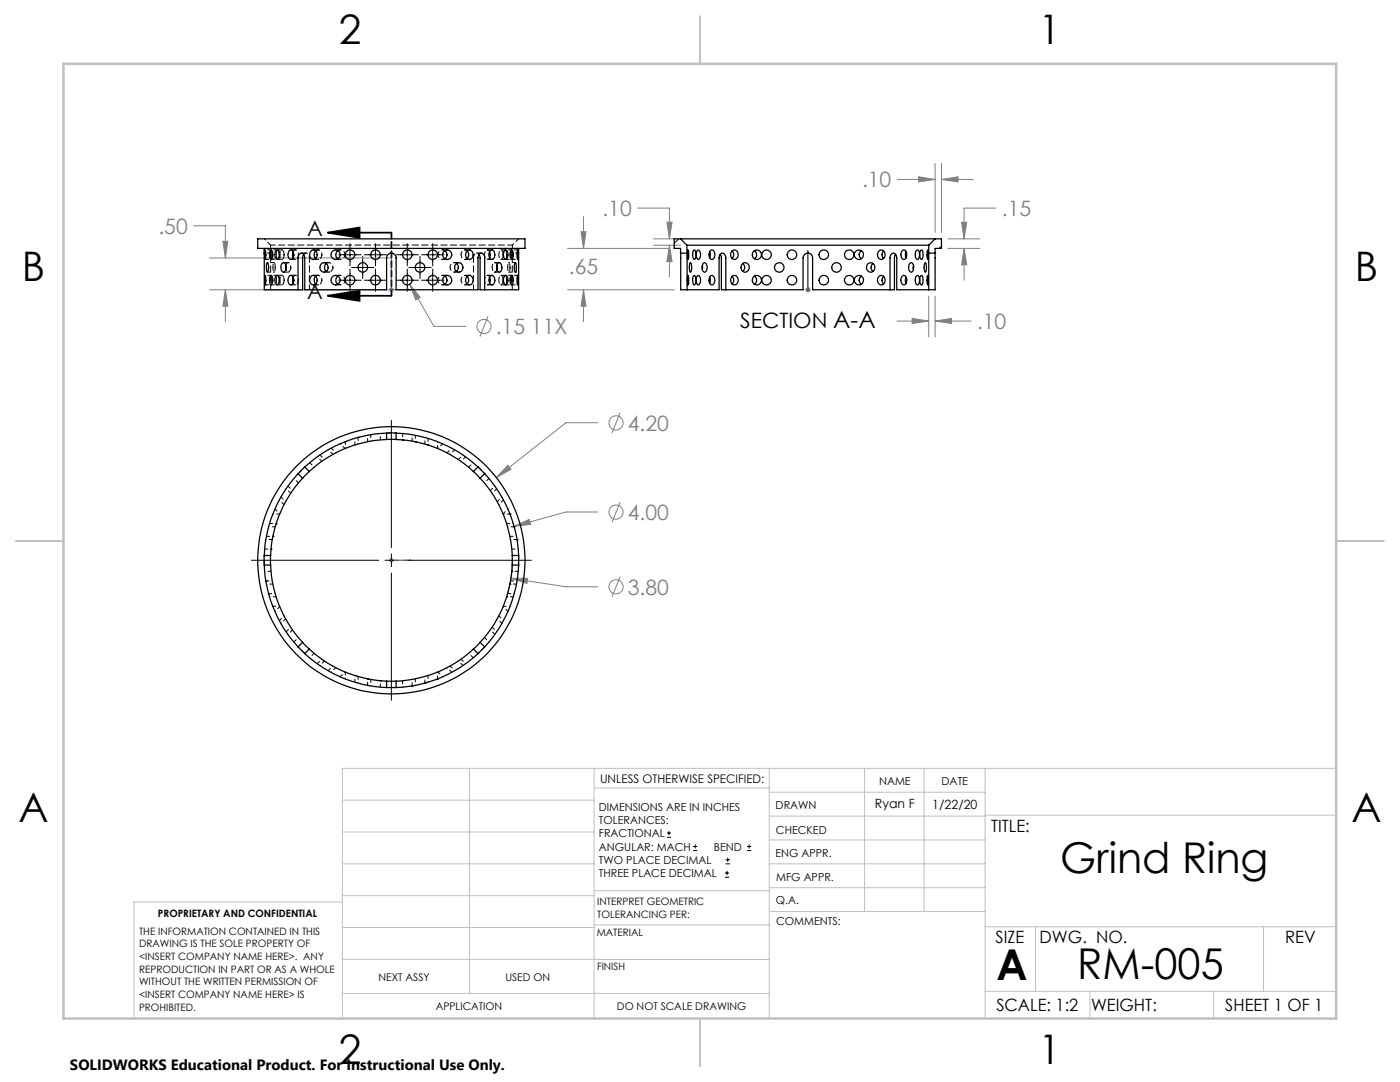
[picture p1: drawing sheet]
<svg xmlns="http://www.w3.org/2000/svg" width="279mm" height="216mm" viewBox="0 0 279 216" stroke-linecap="round" stroke-linejoin="round" font-family="sans-serif">
<g fill="none" stroke="#808080" stroke-width=".2">
<path d="M179.1 35.8h7.5M183.3 35.3l3.3 .5-3.3 .5zM186.6 32.6v13.8M187.9 35.8l3.3-.5v1zM187.9 32.6v13.8M187.9 35.8h6.3M38.6 45h6.4v6.5M41.8 57.8h36.8M41.8 51.5h36M44.5 48.2h1l-.5 3.3zM45 57.8l.5 3.3h-1zM45 57.8v6.4"/>
<path d="M77.8 57.5l.7 .7M78.1 57.3v1M78.5 57.5l-.7 .7M81.8 56.7l2.1 2.6-.9 .5zM81.8 56.7l4.8 8.4h6.4M113.3 57.8h21.3M113.3 49.6h20M116 46.2h.9l-.4 3.4zM116.5 57.8l.4 3.3h-.9zM116.5 43.2v6.4M116.5 57.8v6.4M127.2 41.5h6.4v6.2"/>
<path d="M130.4 47.7h4.1M130.4 48.9h5.4M133.1 44.3h1l-.5 3.4zM133.6 48.9l.5 3.3h-1zM133.6 48.9v6.4M160.7 57.8h1M160.9 57.5l.7 .7M161.2 57.3v1M161.6 57.5l-.7 .7M185.3 59.1v8.1M186.6 59.1v8.1M189.2 47.7h6.4"/>
<path d="M189.2 49.6h6.4M191.9 44.3h1l-.5 3.4zM192.4 49.6l.5 3.2h-1zM192.4 49.6v6.3M198.8 41.5h-6.4v6.2M97.4 63.1l-1.6 4.1M179 64.1h6.3M182 63.5l3.3 .6-3.3 .5zM186.6 64.1l3.3-.6v1.1zM186.6 64.1h7.2M101.4 92.9l.6 .8-2.9 1.6zM119.3 84.3h-6.3l-13.9 11"/>
<path d="M123.8 82.4l-1.7 4M77.6 111.8h1M77.8 111.4l.7 .7M78.1 111.3v1M78.5 111.4l-.7 .7M102 115.4h3.3l-.1 1zM102 115.4l11 1.7h6.3M102.2 112.1a24.3 24.3 0 0 1-.9 6.4M102.6 105l3-1.4 .3 1zM119.3 102.2h-6.3l-10.4 2.8M123.8 100.2l-1.7 4M123.8 115.1l-1.7 4"/>
<circle cx="96.6" cy="65.1" r="1.42"/>
<circle cx="122.9" cy="84.4" r="1.42"/>
<circle cx="122.9" cy="102.2" r="1.42"/>
<circle cx="122.9" cy="117.1" r="1.41"/>
</g>
<g fill="none" stroke="#000" stroke-width=".2">
<path d="M67.6 50.8h4.5M67.6 55.9h4.5M69.9 48.6v4.5M69.9 53.7v4.4M70.2 53.4h4.4M72.4 51.2v4.4M72.7 50.8h4.5M72.7 55.9h4.5M74.9 48.6v4.5M74.9 53.7v4.4M79.1 50.8h4.4M79.1 55.9h4.4"/>
<path d="M81.3 48.6v4.5M81.3 53.7v4.4M81.6 53.4h4.4M83.8 51.2v4.4M84.1 50.8h4.5M84.1 55.9h4.5M86.4 48.6v4.5M86.4 53.7v4.4M78.1 83.9v25.4M50.2 111.8h25.4M76.8 111.8h2.6M78.1 110.5v2.6"/>
<path d="M78.1 114.3v25.4M80.6 111.8h25.4M133.1 167.1h.8M133.1 166.2h.8M133.5 165.8v.9M138.3 169.7h.8M138.3 168.9h.8M138.7 168.5v.8M144.7 175h.8M144.7 174.2h.8M144.8 172.4h.9M144.8 171.6h.9"/>
<path d="M145.1 173.8v.8M145.2 171.1v.9M149.1 169.7h.8M149.1 168.9h.8M149.5 168.5v.8"/>
</g>
<path d="M65.4 46.4h12.7M65.4 59h12.7M65.4 46.4l6.4-1v2zM65.4 59l6.4-1v2z" fill="none" stroke="#000" stroke-width=".35"/>
<path d="M78.1 50.1l.1 .3h-.2zM78.1 50.1v7.7h3.9M81.6 57.7l.4 .1-.4 .1zM161.2 57.7v.2zM161.2 50.1v.3v-.3M161.2 57.8h.1M161.2 50.1v7.7M78 111.8h.2zM78.1 111.8h.1M78.1 111.8h3.9M82 111.8h-.4h.4" fill="none" stroke="#00f" stroke-width=".2"/>
<path d="M78.1 46.4v12.6" fill="none" stroke="#000" stroke-width=".35" stroke-dasharray="1.3 .6" stroke-dashoffset=".1"/>
<g fill="none" stroke="#c0c0c0" stroke-width=".2">
<path d="M68.3 159.7h50.3M93.7 153.3v44.9M118.6 153.3v49.9M118.6 157.2h34.9M153.5 153.3v49.9M153.5 158.1h43.1M172.5 153.3v28.6M184.4 153.3v28.6M196.6 153.3v49.9M266.7 153.3h-198.4v49.9M68.3 178.7h50.3M68.3 172.4h50.3"/>
<path d="M68.3 166h50.3M68.3 180h-41.6v23.2M118.6 177.7h35M153.5 167.6h43.1M153.5 162.8h43.1M153.5 172.4h43.1M153.5 177.1h43.1M196.6 162.7h70.1M68.3 198.2h85.2M68.3 191.4l85.2 .1M68.3 185.1h50.3M118.6 184.6h35"/>
<path d="M153.6 181.9h43M196.6 197.8h70.1M196.6 184.9h70.1M206.7 184.9v12.9M217.5 197.8v5.4M242.2 197.8v5.4M252.2 184.9v12.9"/>
</g>
<path d="M139.7 3.2v9.5M3.1 107.9h9.6M266.7 107.9h9.5M139.7 203.2v9.6" fill="none" stroke="#c0c0c0" stroke-width=".25"/>
<path d="M12.7 12.7h254v190.5h-254z" fill="none" stroke="#c0c0c0" stroke-width=".5"/>
<path d="M65.4 46.4l6.4-1v2zM65.4 59l6.4-1v2z" fill="#000"/>
<g fill="#00f">
<path d="M81.6 57.7l.4 .1-.4 .1zM78.1 50.1l.1 .3h-.2z"/>
<path d="M81.6 111.8h.4zM78 111.8h.2zM161.2 57.7v.2zM161.2 50.1v.3zM161.2 57.7v.2zM161.2 50.1v.3z"/>
</g>
<path d="M81.8 56.7l1.2 3.1 .9-.5zM45 57.8l.5 3.3h-1zM44.5 48.2h1l-.5 3.3zM101.4 92.9l-2.3 2.4 2.9-1.6zM102.6 105l3.3-.4-.3-1zM102 115.4l3.2 1 .1-1zM191.9 44.3h1l-.5 3.4zM192.4 49.6l.5 3.2h-1zM183.3 35.3l3.3 .5-3.3 .5zM187.9 35.8l3.3-.5v1zM182 63.5l3.3 .6-3.3 .5zM186.6 64.1l3.3-.6v1.1zM116 46.2h.9l-.4 3.4zM116.5 57.8l.4 3.3h-.9zM133.6 48.9l.5 3.3h-1zM133.1 44.3h1l-.5 3.4z" fill="#808080"/>
<g fill="none" stroke="#000" stroke-width=".25">
<path d="M51.4 47.7h53.4v1.9h-53.4zM52.7 49.6v8.2h6.8M52.9 49.9l.2 .9-.2 1zM52.9 55l.2 .9-.2 1zM53.3 52.4a1.96 1.96 0 0 1 0 1.9 2.54 2.54 0 0 1 0-1.9zM53.9 50l.2-.1a1.46 1.46 0 0 1 0 1.9 1.95 1.95 0 0 1-.2-1.8zM53.9 55h.2a1.46 1.46 0 0 1 0 1.9 1.95 1.95 0 0 1-.2-1.9zM55.1 55h.1a1.19 1.19 0 0 1 .1 1.9 1.36 1.36 0 0 1-.2-1.9zM55.1 50l.1-.1a1.19 1.19 0 0 1 .1 1.9 1.36 1.36 0 0 1-.2-1.8zM56.3 52.5l.2-.1a1.07 1.07 0 0 1 .1 1.9 1.32 1.32 0 0 1-.3-1.8zM57 53v.8M57.8 50l.2-.1a1.04 1.04 0 0 1 .6 .9 1.04 1.04 0 0 1-.6 1 1.15 1.15 0 0 1-.2-1.8z"/>
<path d="M57.8 55h.2a1.04 1.04 0 0 1 .6 .9 1.04 1.04 0 0 1-.6 1 1.15 1.15 0 0 1-.2-1.9zM58.5 50.2l-.1 .5 .1 .7M58.5 55.3l-.1 .5 .1 .7M59.5 57.8v-6.3a.71 .71 0 0 1 .6-1 .71 .71 0 0 1 .7 1v6.3h16.4v-6.3a.95 .95 0 0 1 .9-1 .95 .95 0 0 1 1 1v6.3h16.3v-6.3a.71 .71 0 0 1 .7-1 .71 .71 0 0 1 .6 1v6.3M60.6 50.8l-.2 .6v6.4h-.9M62.2 55a.92 .92 0 0 1 1.1 .5 .92 .92 0 0 1-.3 1.2 .82 .82 0 0 1-1.1-.1 .82 .82 0 0 1 0-1.1zM62.2 50a.92 .92 0 0 1 1.1 .4 .92 .92 0 0 1-.3 1.2 .82 .82 0 0 1-1.1-.1 .82 .82 0 0 1 0-1.1zM63 55.1l-.1 .1a1.12 1.12 0 0 0 .1 1.5M63 50.1l-.1 .1a1.12 1.12 0 0 0 .1 1.4M64.1 52.7a.9 .9 0 0 1 1.3 .3 .9 .9 0 0 1-.5 1.3 .92 .92 0 0 1-1-.5 .92 .92 0 0 1 .2-1.1zM65.1 52.6a1.02 1.02 0 0 0 0 1.6M67.5 55.1a.95 .95 0 0 0 0 1.6"/>
<path d="M67.5 50a.95 .95 0 0 0 0 1.6M88.8 55.1a.96 .96 0 0 1 0 1.6M88.8 50a.96 .96 0 0 1 0 1.6M91.1 52.6a1.04 1.04 0 0 1 0 1.6M91.2 52.5a.92 .92 0 0 1 1.2 .8 .92 .92 0 0 1-1.1 1 1.01 1.01 0 0 1-.1-1.8zM93.2 55.1l.3 .8-.3 .8M93.2 50.1l.3 .7-.3 .8M93.3 55a.9 .9 0 0 1 1.1 .9 .9 .9 0 0 1-1 .9 1.05 1.05 0 0 1-.1-1.8zM93.3 50a.9 .9 0 0 1 1.1 .8 .9 .9 0 0 1-1 .9 1.05 1.05 0 0 1-.1-1.7zM95.6 50.8l.2 .7v6.3h.9M97.7 55.3l.1 .6-.1 .6M97.7 50.2l.1 .6-.1 .6"/>
<path d="M97.9 55a.66 .66 0 0 1 .7 .2 .66 .66 0 0 1 .1 .7v.2a.64 .64 0 0 1-.7 .7l-.4-.7a1.1 1.1 0 0 1 .3-1.1zM97.9 50a.66 .66 0 0 1 .7 .1 .66 .66 0 0 1 .1 .7v.2a.64 .64 0 0 1-.7 .7l-.4-.7a1.1 1.1 0 0 1 .3-1zM99.2 53v.8M99.4 52.5l.2-.1a.99 .99 0 0 1 .5 1.5l-.4 .4a1.21 1.21 0 0 1-.3-1.8zM100.7 50a.38 .38 0 0 1 .4 0 .38 .38 0 0 1 .2 .4l.1 .6a.53 .53 0 0 1-.6 .7l-.3-.7zM100.8 55a.68 .68 0 0 1 .6 .8 .75 .75 0 0 1-.6 1 1.5 1.5 0 0 1 0-1.8zM102 50a.31 .31 0 0 1 .4 0 .31 .31 0 0 1 0 .4v.8a.41 .41 0 0 1-.4 .5l-.2-.7zM102 55h.1a1.55 1.55 0 0 1 0 1.9 1.6 1.6 0 0 1-.1-1.9zM102.8 52.4a2.44 2.44 0 0 1 .1 1.9 1.98 1.98 0 0 1-.1-1.9zM103.3 55l.1 .3-.1 1.6-.1-.5zM103.3 49.9l.1 .3-.1 1.6-.1-.5zM103.5 49.6v8.2h-6.8"/>
<path d="M135.8 50.5l.1 7.3h1.2M135.8 47.7h50.8M135.8 50.5h1.3M135.8 47.7h-1.3v1.9h1.3v.9M135.8 47.7l1.3 1.2M137.1 50.5v7.3M137.1 48.9h48.2M137.1 48.9v1.6M137.1 57.8h6.4v-6.3a.67 .67 0 0 1 .3-.8 .67 .67 0 0 1 .8 .1l.3 .6v6.4M137.3 49.9a2.87 2.87 0 0 1 0 1.9zM137.3 55a2.87 2.87 0 0 1 0 1.9zM137.7 52.4h.1a1.94 1.94 0 0 1 0 1.9 2.5 2.5 0 0 1-.1-1.9z"/>
<path d="M138.4 55.1l.2-.1a1.45 1.45 0 0 1 0 1.9 1.87 1.87 0 0 1-.2-1.8zM138.4 50l.2-.1a1.45 1.45 0 0 1 0 1.9 1.87 1.87 0 0 1-.2-1.8zM139.1 50.1l.3-.2a1.27 1.27 0 0 1 0 1.9 1.45 1.45 0 0 1-.3-1.7zM139.1 55.1l.3-.1a1.27 1.27 0 0 1 0 1.9 1.45 1.45 0 0 1-.3-1.8zM140.2 53v.8M140.3 52.6l.4-.2a1.14 1.14 0 0 1-.1 1.9 1.27 1.27 0 0 1-.3-1.7zM141.6 50.2l.2 .5-.2 .7M141.6 55.3l.2 .5-.2 .7M141.7 50a.57 .57 0 0 1 .7 0 .57 .57 0 0 1 .3 .6 .78 .78 0 0 1-.8 1.1 1.27 1.27 0 0 1-.2-1.7zM141.7 55.1l.2-.1a1.03 1.03 0 0 1 .8 .8 1.03 1.03 0 0 1-.4 1 .68 .68 0 0 1-.8-.9zM143.7 50.8l.3 .6v6.4h.9M144.9 57.8h15.4v-6.3a.95 .95 0 0 1 .9-1 .95 .95 0 0 1 1 1v6.3h15.4"/>
<path d="M146.1 55.1l.1 .1a1.01 1.01 0 0 1-.1 1.5M146.1 50.1l.1 .1a1.01 1.01 0 0 1-.1 1.4M146.2 55.1a.9 .9 0 0 1 1.1 .4 .9 .9 0 0 1-.3 1.2 .82 .82 0 0 1-1-.1 .82 .82 0 0 1-.2-1zM146.2 50a.9 .9 0 0 1 1.1 .4 .9 .9 0 0 1-.3 1.2 .82 .82 0 0 1-1-.1 .82 .82 0 0 1-.2-1zM148.2 52.6a.9 .9 0 0 1 1.3 .8 .9 .9 0 0 1-1.3 .7l-.3-.7zM148.2 52.6l.2 .1a1.02 1.02 0 0 1-.2 1.5M150.6 50a.95 .95 0 0 1 0 1.6M150.6 55.1a.95 .95 0 0 1 0 1.6M171.9 55.1a.92 .92 0 0 0 0 1.6M171.9 50a.92 .92 0 0 0 0 1.6M173.3 52.6a.89 .89 0 0 1 1.3 .8 .89 .89 0 0 1-1.4 .7 1.07 1.07 0 0 1 .1-1.5zM174.2 52.6l-.3 .5a.95 .95 0 0 0 .3 1.1"/>
<path d="M175.5 55.1a.9 .9 0 0 1 1.1 .4 .9 .9 0 0 1-.2 1.2 .82 .82 0 0 1-1.1-.1 .82 .82 0 0 1-.1-1zM175.5 50a.9 .9 0 0 1 1.1 .4 .9 .9 0 0 1-.2 1.2 .82 .82 0 0 1-1.1-.1 .82 .82 0 0 1-.1-1zM176.4 55.1l-.4 .8 .4 .8M176.4 50.1l-.4 .7 .4 .8M177.6 57.8v-6.3a.67 .67 0 0 1 .3-.8 .67 .67 0 0 1 .9 .1l.2 .6v6.4h6.3M178.8 50.8l-.3 .7v6.3h-.9M180.1 50a.54 .54 0 0 1 .6 0 .54 .54 0 0 1 .2 .6l.1 .3a.63 .63 0 0 1-.2 .7 .63 .63 0 0 1-.7 0l-.3-.8zM180.1 55.1a.5 .5 0 0 1 .5-.1 .5 .5 0 0 1 .3 .5v.6a.59 .59 0 0 1-.5 .8 .59 .59 0 0 1-.6-.8v-.5zM180.8 50.2l-.1 .5 .1 .7M180.8 55.3l-.1 .6 .1 .6M181.7 52.4a.93 .93 0 0 1 .6 1.5 .42 .42 0 0 1-.6 .4 1.32 1.32 0 0 1 0-1.9zM182.3 53v.8"/>
<path d="M182.8 50l.3-.1a1.35 1.35 0 0 1 0 1.9 1.37 1.37 0 0 1-.3-1.8zM182.8 55.1l.3-.1a1.35 1.35 0 0 1 0 1.9 1.37 1.37 0 0 1-.3-1.8zM183.8 49.9h.1a1.66 1.66 0 0 1 0 1.9 1.55 1.55 0 0 1-.1-1.9zM183.8 55h.1a1.66 1.66 0 0 1 0 1.9 1.55 1.55 0 0 1-.1-1.9zM184.6 52.5l.1-.1a2.23 2.23 0 0 1 0 1.9 2.07 2.07 0 0 1-.1-1.8zM185.1 49.9l.1 .3-.1 1.6-.1-.8zM185.1 55l.1 .2-.1 1.7-.1-.8zM185.3 50.5v7.3M185.3 48.9v1.6M185.3 50.5h1.3M186.6 50.5v7.3h-1.3M186.6 47.7h1.3v1.9h-1.3v.9"/>
<path d="M186.6 47.7l-1.3 1.2M59.5 94.5a25.7 25.7 0 0 0-6.8 16.3M59.5 94.5l.9 .9M60.4 95.4a24.3 24.3 0 0 0-6.4 15.4M60.8 93.2l-1.3 1.3M60.8 93.2l.9 .9M61.7 94.1l-1.3 1.3M68.9 88.1h.1M71.4 87.3h.1M74 86.7h.1M77.2 87.7a23.8 23.8 0 0 0-15.5 6.4M77.2 86.4a25.5 25.5 0 0 0-16.4 6.8"/>
<path d="M77.2 87.7h1.9M77.2 86.4h1.9M77.2 86.4v1.3M79.1 87.7a23.8 23.8 0 0 1 15.4 6.4M79.1 86.4a25.5 25.5 0 0 1 16.3 6.8M79.1 86.4v1.3M80.3 87.8h.1M82.9 88.2h.1M85.4 88.8h.1M94.5 94.1l1.3 1.3M95.4 93.2l1.3 1.3M95.4 93.2l-.9 .9"/>
<path d="M95.8 95.4a24.1 24.1 0 0 1 6.4 15.4M96.7 94.5a25.4 25.4 0 0 1 6.8 16.3M96.7 94.5l-.9 .9M52.7 112.7a25.5 25.5 0 0 0 6.8 16.4M52.7 110.8v1.9M52.7 112.7h1.3M52.7 110.8h1.3M53.1 115.9h.1M53.6 118.5h.1M54 112.7a23.8 23.8 0 0 0 6.4 15.5M54 110.8v1.9M54.1 109.6h.1"/>
<path d="M54.5 107h.1M55.1 104.5h.1M101.1 119.1h.1M101.8 102.6h.1M101.8 116.6h.1M102.1 114h.1M102.2 112.7a24.1 24.1 0 0 1-6.4 15.5M102.2 110.8v1.9M102.2 112.7h1.3M102.2 110.8h1.3M102.6 105.1h.1M103.2 107.7h.1"/>
<path d="M103.5 112.7a25.4 25.4 0 0 1-6.8 16.4M103.5 110.8v1.9M54.4 121h.1M59.5 129.1l1.3 1.3M60.4 128.2l1.3 1.3M60.4 128.2l-.9 .9M60.8 130.4a25.4 25.4 0 0 0 16.4 6.8M61.7 129.5a24.1 24.1 0 0 0 15.5 6.4M61.7 129.5l-.9 .9M70.8 134.8h.1M73.3 135.5h.1M75.9 135.8h.1"/>
<path d="M77.2 135.9h1.9M77.2 137.2h1.9M77.2 135.9v1.3M79.1 135.9v1.3M82.2 136.9h.1M84.8 136.3h.1M87.3 135.5h.1M94.5 129.5a23.9 23.9 0 0 1-15.4 6.4M94.5 129.5l.9 .9M95.4 130.4a25.4 25.4 0 0 1-16.3 6.8M95.8 128.2l-1.3 1.3M95.8 128.2l.9 .9"/>
<path d="M96.7 129.1l-1.3 1.3"/>
<circle cx="67" cy="55.9" r=".92"/>
<circle cx="67" cy="50.8" r=".92"/>
<circle cx="69.8" cy="55.9" r=".95"/>
<circle cx="69.8" cy="50.8" r=".95"/>
<circle cx="72.4" cy="53.4" r=".95"/>
<circle cx="74.9" cy="55.9" r=".96"/>
<circle cx="74.9" cy="50.8" r=".96"/>
<circle cx="81.3" cy="55.9" r=".96"/>
<circle cx="81.3" cy="50.8" r=".96"/>
<circle cx="83.8" cy="53.4" r=".96"/>
<circle cx="86.4" cy="55.9" r=".95"/>
<circle cx="86.4" cy="50.8" r=".95"/>
<circle cx="89.2" cy="55.9" r=".92"/>
<circle cx="89.2" cy="50.8" r=".92"/>
<circle cx="151.1" cy="55.9" r=".93"/>
<circle cx="151.1" cy="50.8" r=".93"/>
<circle cx="153" cy="55.9" r=".95"/>
<circle cx="153" cy="50.8" r=".95"/>
<circle cx="155.5" cy="53.4" r=".96"/>
<circle cx="158.1" cy="55.9" r=".96"/>
<circle cx="158.1" cy="50.8" r=".96"/>
<circle cx="164.4" cy="55.9" r=".96"/>
<circle cx="164.4" cy="50.8" r=".96"/>
<circle cx="166.9" cy="53.4" r=".96"/>
<circle cx="169.5" cy="55.9" r=".95"/>
<circle cx="169.5" cy="50.8" r=".95"/>
<circle cx="171.4" cy="55.9" r=".93"/>
<circle cx="171.4" cy="50.8" r=".93"/>
<circle cx="78.1" cy="111.8" r="26.7"/>
</g>
<g fill="none" stroke="#000" stroke-width=".2" stroke-dasharray="1.3 .6">
<path d="M52.8 50.8h.1M52.8 55.9v-.1M52.9 49.9h.1M52.9 55h.1M52.9 51.8h.1M52.9 56.8h.1M52.9 51.7v.1M53.1 50.8v.2M53.1 55.8v.3M53.2 53.3h.1M53.3 52.4l.2 .1M53.4 54.3h.1"/>
<path d="M53.6 53.3v.3M53.8 55.9v-.1M53.8 50.8h.1M54.1 55v-.1M54.1 49.9h.1M54.1 50.8h.1M54.1 55.9v-.1M54.2 56.8h-.1M54.2 51.7l-.1 .1M54.2 49.9h.1M54.2 55h.1M54.2 51.7v.1"/>
<path d="M54.2 56.8h.1M54.4 50.8l-.1 .2M54.4 55.8l-.1 .3M54.5 55.8l-.1 .3M54.5 50.8l-.1 .2M54.5 53.3h.1M54.6 52.4l.2 .1M54.7 54.3h.1M54.7 52.4h.1M54.9 50.8h.1M54.9 55.9v-.1M54.9 53.3v.3"/>
<path d="M55.1 55.9v-.1M55.1 50.8h.1M55.3 49.9h.1M55.3 54.9l.1 .1M55.4 51.7l-.1 .1M55.4 56.8h-.1M55.4 55l.1-.1M55.4 49.9h.1M55.8 50.8l-.1 .2M55.8 55.8l-.1 .3M55.8 55.8v.3M55.8 50.8v.2"/>
<path d="M55.8 50.8h.1M55.8 55.9v-.1M56.1 53.3h.1M56.3 49.9h.1M56.3 54.9v.1M56.3 51.7v.1M56.3 56.8h.1M56.5 52.4h.2M56.6 54.3h.1M56.6 52.4h.1M56.7 54.3h-.1M56.7 50.8v.2"/>
<path d="M56.7 55.8v.3M57 53.3h.1M57.1 53.3v.3M57.4 52.4h.2M57.5 50.8h.1M57.5 55.9v-.1M57.6 54.3h-.1M58 49.9h.2M58 55h.2M58 53.3v.2M58.1 54.9h.1M58.1 49.9h.1"/>
<path d="M58.1 51.7v.1M58.1 56.8h.1M58.4 50.8h.1M58.4 55.9v-.1M58.7 50.8l-.1 .2M58.7 55.8l-.1 .3M58.9 49.9h.2M58.9 55h.2M59 51.7v.1M59 56.8h.1M59.6 50.8l-.1 .2M59.6 55.8l-.1 .3"/>
<path d="M60.1 50.5h.1M61 50.5h.1M61.8 55.9v-.1M61.8 50.8h.1M62.4 55h.3M62.4 49.9h.3M62.6 51.8h.1M62.6 56.8h.1M62.7 56.8h-.1M62.7 51.7l-.1 .1M62.7 55.9v-.1M62.7 50.8h.1"/>
<path d="M63.3 55.8v.3M63.3 50.8v.2M63.3 55h.3M63.3 49.9h.3M63.5 49.9h.1M63.5 54.9h.1M63.6 56.8h-.1M63.6 51.7l-.1 .1M63.9 53.3h.1M64.2 55.8v.3M64.2 50.8v.2M64.5 52.4h.3"/>
<path d="M64.8 53.3h.1M64.8 54.3h-.1M65.5 52.4h.2M65.5 53.3v.3M65.6 54.3h.1M65.6 52.4h.1M65.7 54.3h-.1M66.1 55.9v-.1M66.1 50.8h.1M66.4 53.3v.3M66.8 55l.2-.1M66.8 49.9h.2"/>
<path d="M67 50.8h.1M67.1 56.8h-.1M67.1 51.7l-.1 .1M67.8 49.9h.1M67.9 55.8v.3M67.9 50.8v.2M67.9 51.8h.1M67.9 56.8h.1M67.9 49.9h.1M67.9 54.9h.1M68.9 55.8l-.1 .3M68.9 50.8l-.1 .2"/>
<path d="M68.9 55.9v-.1M68.9 50.8h.1M68.9 56.1v-.2M68.9 51v-.2M70.8 55.8v.3M70.8 50.8v.2M71.5 53.3h.1M71.5 53.6v-.3M73.4 53.3l-.1 .2M74 55.9v-.1M74 50.8h.1M74 56.1v-.2"/>
<path d="M74 51v-.2M75.9 55.8v.3M75.9 50.8v.2M80.3 50.8h.1M80.3 55.9l.1-.1M80.4 51l-.1-.2M80.4 56.1l-.1-.2M82.2 50.8v.2M82.2 55.8v.3M82.9 53.3h.1M82.9 53.5v-.2M84.8 53.3v.3"/>
<path d="M85.4 50.8h.1M85.4 55.9v-.1M85.5 51l-.1-.2M85.5 56.1l-.1-.2M87.3 50.8v.2M87.3 55.8v.3M87.4 50.8h.1M87.4 55.9v-.1M88.3 49.9h.2M88.3 54.9l.2 .1M88.4 50.8h.1M88.4 55.9v-.1"/>
<path d="M88.5 51.7l-.2 .1M88.5 56.8h-.2M89.2 50.8v.2M89.2 55.8v.3M89.3 56.8h.1M89.3 51.8h.1M89.3 54.9h.1M89.3 49.9h.1M89.3 54.9l.1 .1M89.5 51.7l-.2 .1M89.5 56.8h-.2M89.8 53.3h.1"/>
<path d="M90.2 50.8l-.1 .2M90.2 55.8l-.1 .3M90.5 52.4h.3M90.7 53.3h.1M90.8 54.3h-.1M91.4 52.4h.3M91.5 53.3v.2M91.6 52.4h.1M91.6 54.3h.1M91.8 54.3h-.2M92 50.8h.1M92 55.9v-.1"/>
<path d="M92.4 53.3v.2M92.7 49.9h.2M92.7 55h.2M92.9 51.7l-.1 .1M92.9 56.8h-.1M92.9 50.8h.1M92.9 55.9v-.1M93.5 50.8v.2M93.5 55.8v.3M93.6 49.9h.2M93.6 55h.2M93.7 54.9h.1"/>
<path d="M93.7 49.9h.1M93.8 51.7l-.1 .1M93.8 56.8h-.1M94.4 50.8v.2M94.4 55.8v.3M95.1 50.5h.1M96 50.5h.1M96.7 50.8h.1M96.7 55.9v-.1M97.2 49.9h.2M97.2 55h.2M97.3 49.9h.1"/>
<path d="M97.3 54.9h.1M97.4 51.7l-.1 .1M97.4 56.8h-.1M97.6 50.8h.1M97.6 55.9v-.1M97.9 50.8l-.1 .2M97.9 55.8l-.1 .3M98.1 49.9h.2M98.1 55h.2M98.2 51.8h.1M98.2 56.8h.1M98.2 53.3h.1"/>
<path d="M98.3 51.7l-.1 .1M98.3 56.8h-.1M98.7 52.4h.1M98.7 54.3h.1M98.8 50.8v.2M98.8 55.8v.3M98.8 54.3h-.1M99.1 53.3h.1M99.2 53.3v.2M99.6 52.4h.2M99.8 54.3h-.1M100 56.8h.1"/>
<path d="M100 51.8h.1M100 49.9h.1M100 54.9h.1M100.2 53.3v.3M100.4 50.7v.3M100.4 55.8v.3M100.8 49.9h.1M100.8 54.9h.1M100.8 56.8h.1M100.9 54.9h.1M100.9 49.9h.1M101 56.8h-.1"/>
<path d="M101.1 50.7v.3M101.1 55.8v.3M101.3 53.3h.1M101.4 50.7v.3M101.4 55.8v.3M101.5 52.4l.1 .1M101.6 54.3h.1M101.8 53.3v.2M101.8 55.9h.1M101.9 55.9v-.1M101.9 50.8h.1M102 55h.1"/>
<path d="M102 49.9h.1M102.1 56.8h-.1M102.1 51.7l-.1 .1M102.1 49.9h.1M102.1 54.9h.1M102.2 55.8v.3M102.2 50.8v.2M102.2 56.8h-.2M102.5 50.7l-.1 .3M102.5 55.8l-.1 .3M102.6 53.3h.1M102.8 52.4l.1 .1"/>
<path d="M102.9 52.4h.1M102.9 54.3h.1M103.1 53.3v.3M103.2 55.9v-.1M103.2 50.8h.1M103.3 55h.1M103.3 49.9h.1M103.3 54.9h.1M103.3 56.8h.1M103.3 51.7v.1M103.4 55.8v.3M103.4 50.8v.2"/>
<path d="M99.6 100.7h.1M100.4 102.6h.1"/>
</g>
<path d="M54 57.8v-6.4M56.7 55.9l-.2-.8-.3-.2a1.36 1.36 0 0 0 0 1.9 .8 .8 0 0 0 .5-.9M56.7 50.8l-.2-.8-.3-.1a1.36 1.36 0 0 0 0 1.9 .8 .8 0 0 0 .5-1M61.8 57.8v-6.4M94.5 51.4v6.4M100.4 55.9a.61 .61 0 0 0-.5-.9 1.29 1.29 0 0 0 .1 1.8l.3-.2 .1-.7M100.4 50.8v-.4a.41 .41 0 0 0-.4-.5 .41 .41 0 0 0-.4 .5v.9a.38 .38 0 0 0 .4 .5 .38 .38 0 0 0 .4-.5v-.5M102.2 51.4v6.4M102.3 48.9h-48.3" fill="none" stroke="#000" stroke-width=".2" stroke-dasharray="1.3 .6" stroke-dashoffset=".3"/>
<g fill="none" stroke="#000" stroke-width=".2" stroke-dasharray="1.3 .6" stroke-dashoffset=".7">
<path d="M53.4 54.3h1.3M54.7 52.4h-1.3M93.2 55.1a.88 .88 0 0 0-1.1 .3 .88 .88 0 0 0 .2 1.2 .64 .64 0 0 0 .9 0M93.2 50.1a.88 .88 0 0 0-1.1 .3 .88 .88 0 0 0 .2 1.1 .64 .64 0 0 0 .9 .1M97.7 55.3a.46 .46 0 0 0-.4-.4 .46 .46 0 0 0-.4 .3l-.2 .9a.55 .55 0 0 0 .3 .7 .55 .55 0 0 0 .7-.3M97.7 50.2a.46 .46 0 0 0-.4-.3 .46 .46 0 0 0-.4 .2l-.2 .9a.55 .55 0 0 0 .3 .7 .55 .55 0 0 0 .7-.3M101.6 54.3h1.3M102.9 52.4h-1.3M56.1 99.2l.9 .9M66.1 89.4l.9 1M66.4 90.7l-.9-1M68.9 89.5l-1-1"/>
<path d="M68.9 88.1v1.4M70.8 88.8v-1.3M71.5 87.3v1.3M84.8 88.6v-1.3M85.4 87.5v1.3M87.3 89.5v-1.4M88.4 88.5l-1 1M89.2 90.4l1-1M90.7 89.7l-.9 1M100.5 99.7l-.9 1M53.6 118.4h1.3M53.8 104.5h1.3"/>
<path d="M54.9 101.6l.9 .9M54.9 105.1h-1.3M55.1 119.1h-1.3M55.8 102.6h-1.3M56.7 100.7l-.9-1M99.2 100.1l1-.9M100.4 102.5l1-.9M101.1 104.5h1.4M101.3 118.4h1.3M101.8 102.6h-1.4M102.5 119.1h-1.4M102.6 105.1h-1.3"/>
<path d="M54.5 121h1.3M55.8 123.8l.9-.9M55.8 121l-.9 1M57 123.5l-.9 .9M65.5 133.8l.9-.9M67 133.2l-.9 .9M67.9 135l1-.9M68.9 134.1v1.4M70.8 136.1v-1.3M71.5 135v1.3M84.8 136.3v-1.3M85.4 134.8v1.3"/>
<path d="M87.3 135.5v-1.4M87.4 134.1l1 .9M89.8 132.9l.9 .9M90.2 134.1l-1-.9M99.6 122.9l.9 .9M100.2 124.4l-1-.9M100.4 121h1.4M101.4 122l-1-1"/>
</g>
<g fill="none" stroke="#000" stroke-width=".2" stroke-dasharray="1.3 .6" stroke-dashoffset=".6">
<path d="M52.9 51.8h1.2M52.9 56.8h1.2M54 50.5h-1.3M54.1 51.8h1.2M54.1 56.8h1.2M54.1 49.9h-1.2M54.1 54.9h-1.2M54.4 50.8l-.2-.9-.1 1.1 .1 .8 .2-1M54.4 55.9l-.2-1-.1 1.2 .1 .7 .2-.9M55.3 49.9h-1.2M55.3 54.9h-1.2M67.5 56.7a.91 .91 0 0 0 1.4-.8"/>
<path d="M67.5 51.6a.91 .91 0 0 0 1.4-.8M68.9 55.9a.92 .92 0 0 0-1.4-.8M68.9 50.8a.92 .92 0 0 0-1.4-.8M88.8 55.1a.93 .93 0 0 0-1.4 .8 .93 .93 0 0 0 1.4 .8M88.8 50a.93 .93 0 0 0-1.4 .8 .93 .93 0 0 0 1.4 .8M91.1 52.6a.89 .89 0 0 0-1.3 .7 .89 .89 0 0 0 1.3 .8M99.2 52.9l-.3-.5a.8 .8 0 0 0-.7 1.2l.2 .5 .3 .2 .4-.2 .1-.4M100.9 51.8h1.2M100.9 56.8h1.2M102.1 49.9h-1.2M102.1 51.8h1.2M102.1 56.8h1.2"/>
<path d="M102.1 54.9h-1.2M102.2 55.9l-.2-1-.1 .9 .1 1 .2-.9M102.2 50.8l-.2-.9-.1 .8 .1 1.1 .2-1M103.3 49.9h-1.2M103.3 54.9h-1.2M103.5 50.5h-1.2M57.5 97l.9 .9M58 98.4l-.9-.9M59.6 96.4l-.9-.9M61.8 92.3l.9 .9M63.9 90.8l.9 .9M64.2 92.1l-.9-1"/>
<path d="M73.4 88.1v-1.3M74 86.7v1.3M75.9 87.8v-1.3M80.3 86.5v1.3M82.3 88v-1.3M82.9 86.8v1.3M91.5 91.7l.9-.9M92.9 91.1l-.9 1M93.5 93.2l.9-.9M97.6 95.5l-.9 .9M97.9 97.9l.9-.9M99.1 97.5l-.9 .9"/>
<path d="M52.8 109.6h1.3M53.1 115.9h1.3M53.2 107h1.3M54.1 114h-1.3M54.4 107.7h-1.3M54.5 116.5h-1.3M101.8 107h1.3M101.9 115.9h1.3M102.2 109.6h1.2M103.1 116.5h-1.3M103.2 107.7h-1.3M103.4 114h-1.2"/>
<path d="M57.1 126.1l.9-1M58.4 125.7l-.9 .9M58.7 128.1l.9-.9M62.7 130.3l-.9 .9M63.3 132.4l.9-.9M64.8 131.9l-.9 .9M73.4 136.7v-1.3M74 135.6v1.2M75.9 137.1v-1.3M80.3 135.8v1.3M82.3 136.8v-1.2M82.9 135.4v1.3"/>
<path d="M92 131.5l.9 .9M92.4 132.8l-.9-.9M94.4 131.2l-.9-.9M96.7 127.2l.9 .9M98.2 125.1l.9 1M98.8 126.6l-.9-.9"/>
</g>
<path d="M55.8 50.8l-.1-.8-.3-.1a1.62 1.62 0 0 0 0 1.9l.3-.3 .1-.7M55.8 55.9l-.1-.8-.3-.2a1.62 1.62 0 0 0 0 1.9l.3-.2 .1-.7M61.1 50.5h-.9M96.1 50.5h-.9M101.1 50.8v-.4a.32 .32 0 0 0-.1-.4 .32 .32 0 0 0-.3-.1 1.41 1.41 0 0 0 .1 1.8l.2-.3 .1-.6M101.1 55.9l-.1-.7a.28 .28 0 0 0-.3-.3 .28 .28 0 0 0-.2 .4 1.11 1.11 0 0 0 .3 1.5l.2-.3 .1-.6" fill="none" stroke="#000" stroke-width=".2" stroke-dasharray="1.3 .6" stroke-dashoffset=".4"/>
<g fill="none" stroke="#000" stroke-width=".2" stroke-dasharray="1.3 .6" stroke-dashoffset=".5">
<path d="M54 51.4v-.9M54.9 53.3l-.2-.9a1.75 1.75 0 0 0-.1 1.8l.2-.1 .1-.8M55.3 51.8h1M55.3 56.8h1M56.3 49.9h-1M56.3 54.9h-1M56.6 54.3h.9M57.5 52.4h-.9M58.1 51.8h.9M58.1 56.8h.9M59 49.9h-.9M59 54.9h-.9"/>
<path d="M62.6 51.8h.9M62.6 56.8h.9M63.5 49.9h-.9M63.5 54.9h-.9M64.7 54.3h.9M65.6 52.4h-.9M67 51.8h.9M67 56.8h.9M67.9 49.9h-.9M67.9 54.9h-.9M88.3 56.8h1M88.3 51.8h1"/>
<path d="M89.3 54.9h-1M89.3 49.9h-1M90.7 54.3h.9M91.6 52.4h-.9M92.8 51.8h.9M92.8 56.8h.9M93.7 49.9h-.9M93.7 54.9h-.9M97.3 56.8h.9M97.3 51.8h.9M98.2 54.9h-.9M98.2 49.9h-.9"/>
<path d="M98.7 54.3h1M99.7 52.4h-1M100 51.8h.9M100 56.8h.9M100.9 49.9h-.9M100.9 54.9h-.9M101.8 53.3l-.2-.9a1.7 1.7 0 0 0 0 1.9l.2-1M102.3 50.5l-.1 .9M77.2 137.2h.9M78.1 137.2h1"/>
</g>
<path d="M57.1 53.7l.1 .4 .3 .2a.81 .81 0 0 0 .5-1M58 53.3v-.3a.52 .52 0 0 0-.7-.5l-.2 .4M65.1 54.1a.83 .83 0 0 0 .9 .1 .83 .83 0 0 0 .4-.9M66.4 53.3a.84 .84 0 0 0-.4-.8 .84 .84 0 0 0-.9 .1M60.9 93.2l-1.4 1.3M79.1 86.4h-1.9M96.7 94.5l-1.3-1.3M52.7 110.8v1.9M103.5 112.7v-1.9M59.5 129.1l1.4 1.3M95.4 130.4l1.3-1.3" fill="none" stroke="#000" stroke-width=".2" stroke-dasharray="1.3 .6" stroke-dashoffset="1"/>
<path d="M52.7 47.6l1.3 1.3M58.5 51.4a.45 .45 0 0 0 .4 .3 .45 .45 0 0 0 .4-.2l.3-.7M58.5 56.5a.45 .45 0 0 0 .4 .3 .45 .45 0 0 0 .4-.2l.3-.7M59.6 50.8a.61 .61 0 0 0-.3-.8 .61 .61 0 0 0-.7 .1l-.1 .1M59.6 55.9a.61 .61 0 0 0-.3-.8 .61 .61 0 0 0-.7 .1l-.1 .1M61.8 51.4a.69 .69 0 0 0-.3-.7 .69 .69 0 0 0-.9 0M63 56.6a.76 .76 0 0 0 .9 .1 .76 .76 0 0 0 .3-.8M63 51.6a.76 .76 0 0 0 .9 0 .76 .76 0 0 0 .3-.8M64.2 55.9a.77 .77 0 0 0-.3-.8 .77 .77 0 0 0-.9 0M64.2 50.8a.77 .77 0 0 0-.3-.8 .77 .77 0 0 0-.9 .1M95.6 50.7a.68 .68 0 0 0-.8-.1 .68 .68 0 0 0-.3 .8M102.3 48.9l1.2-1.3" fill="none" stroke="#000" stroke-width=".2" stroke-dasharray="1.3 .6" stroke-dashoffset=".9"/>
<path d="M54 48.9v1.6M102.3 50.5v-1.6" fill="none" stroke="#000" stroke-width=".2" stroke-dasharray="1.3 .6" stroke-dashoffset=".8"/>
<path d="M135.5 47.7l-1 .8M186.6 50.4l-.1 .1M187.9 49.1l-.5 .5" fill="none" stroke="#000" stroke-width=".2"/>
<g font-size="8.5">
<text x="211.6" y="174.2">Grind Ring</text>
<text x="198.9" y="195.5">A</text>
<text x="215" y="195.4">RM-005</text>
</g>
<g font-size="8.1">
<text x="67.6" y="8.9">2</text>
<text x="207.3" y="8.9">1</text>
<text x="4.4" y="56.2">B</text>
<text x="270.4" y="56.2">B</text>
<text x="3.7" y="164.1">A</text>
<text x="269.7" y="164.1">A</text>
<text x="67.6" y="212.4">2</text>
<text x="207.3" y="212.4">1</text>
</g>
<g font-size="4.2" fill="#808080">
<text x="172" y="37.4">.10</text>
<text x="31.6" y="46.7">.50</text>
<text x="120.2" y="43.1">.10</text>
<text x="200" y="43.1">.15</text>
<text x="113.5" y="54.7">.65</text>
<text x="195" y="65.6">.10</text>
<text x="98.9" y="66.7">.15 11X</text>
<text x="125.3" y="85.9">4.20</text>
<text x="125.3" y="103.7">4.00</text>
<text x="125.3" y="118.6">3.80</text>
</g>
<g font-size="4.2">
<text x="61.3" y="47.1">A</text>
<text x="61.3" y="59.7">A</text>
<text x="147.7" y="65.5">SECTION A-A</text>
</g>
<g font-size="3.4">
<text x="197.8" y="166">TITLE:</text>
<text x="198.7" y="188.1">SIZE</text>
<text x="207.5" y="188.1">DWG. NO.</text>
<text x="256.5" y="188.2">REV</text>
<text x="198.8" y="201.7">SCALE: 1:2</text>
<text x="217.7" y="201.8">WEIGHT:</text>
<text x="244.5" y="201.7">SHEET 1 OF 1</text>
</g>
<text font-size="3" x="14" y="213.5">SOLIDWORKS Educational Product. For Instructional Use Only.</text>
<g font-size="2.5">
<text x="174.6" y="161.3">Ryan F</text>
<text x="186.1" y="161.4">1/22/20</text>
</g>
<text font-size="2.4" x="119.8" y="156.2">UNLESS OTHERWISE SPECIFIED:</text>
<g font-size="2.2">
<text x="119.5" y="161.8">DIMENSIONS ARE IN INCHES</text>
<text x="154.8" y="161.4">DRAWN</text>
<text x="175.4" y="156.6">NAME</text>
<text x="187.9" y="156.7">DATE</text>
<text x="119.5" y="164.4">TOLERANCES:</text>
<text x="119.5" y="167.1">FRACTIONAL</text>
<text x="154.9" y="166.3">CHECKED</text>
<text x="119.5" y="169.7">ANGULAR: MACH</text>
<text x="119.5" y="172.4">TWO PLACE DECIMAL</text>
<text x="142.5" y="169.7">BEND</text>
<text x="154.8" y="171">ENG APPR.</text>
<text x="119.5" y="175">THREE PLACE DECIMAL</text>
<text x="154.9" y="175.7">MFG APPR.</text>
<text x="154.9" y="180.4">Q.A.</text>
<text x="154.9" y="184.6">COMMENTS:</text>
</g>
<g font-size="2.1">
<text x="75.5" y="195.7">NEXT ASSY</text>
<text x="100.9" y="195.7">USED ON</text>
<text x="86.9" y="201.5">APPLICATION</text>
<text x="123.1" y="201.6">DO NOT SCALE DRAWING</text>
</g>
<g font-size="2">
<text x="31.5" y="182.9">PROPRIETARY AND CONFIDENTIAL</text>
<text x="119.2" y="180.6">INTERPRET GEOMETRIC</text>
<text x="119.2" y="183.1">TOLERANCING PER:</text>
<text x="27.8" y="186.5">THE INFORMATION CONTAINED IN THIS</text>
<text x="27.8" y="189">DRAWING IS THE SOLE PROPERTY OF</text>
<text x="27.8" y="191.6">&lt;INSERT COMPANY NAME HERE&gt;. ANY</text>
<text x="119.1" y="186.7">MATERIAL</text>
<text x="27.8" y="194.1">REPRODUCTION IN PART OR AS A WHOLE</text>
<text x="27.8" y="196.6">WITHOUT THE WRITTEN PERMISSION OF</text>
<text x="119.1" y="193.5">FINISH</text>
<text x="27.8" y="199.1">&lt;INSERT COMPANY NAME HERE&gt; IS</text>
<text x="27.8" y="201.7">PROHIBITED.</text>
</g>
</svg>
